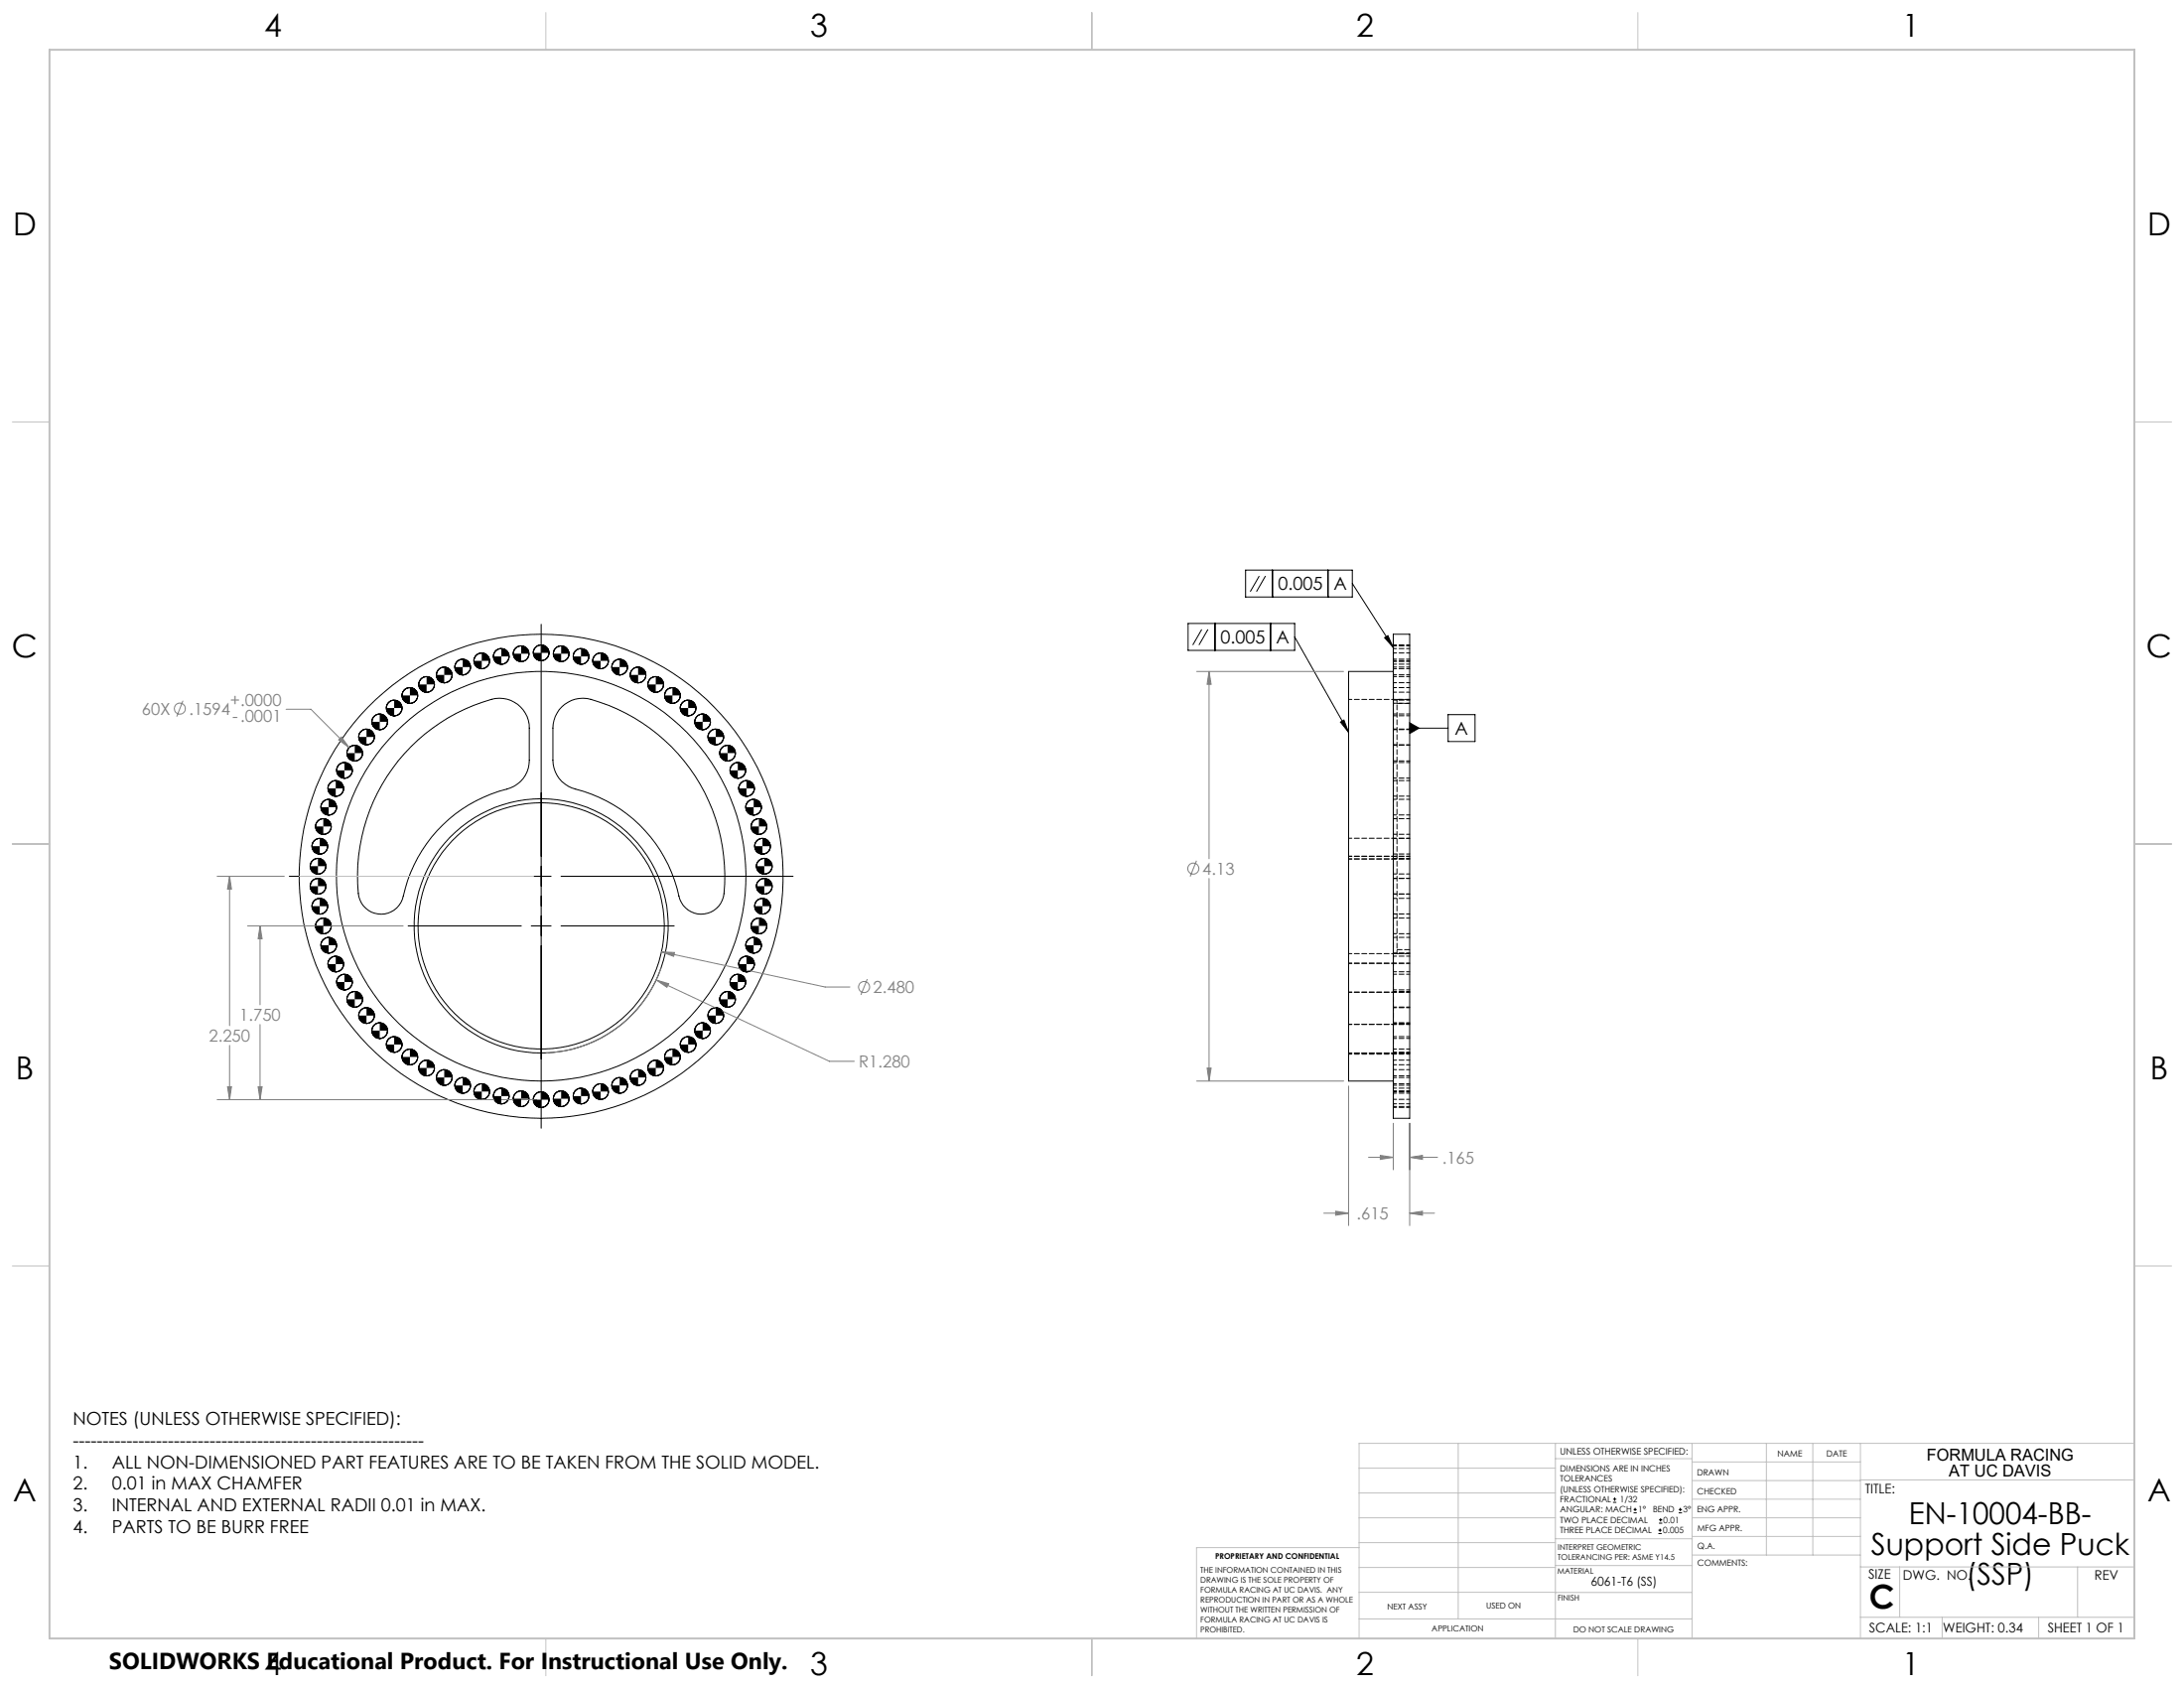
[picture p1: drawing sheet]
<svg xmlns="http://www.w3.org/2000/svg" width="559mm" height="432mm" viewBox="0 0 559 432" stroke-linecap="round" stroke-linejoin="round" font-family="sans-serif">
<g fill="none" stroke="#000" stroke-width=".25">
<path d="M138.5 159.7v128.9M304 159.5h27.3v6.9h-27.3zM310.9 159.5v6.9M318.7 145.8h27.3v6.9h-27.3zM322.2 147.4l-2.3 3.9M323.8 147.4l-2.3 3.9M325.1 159.5v6.9M325.6 145.8v6.9M339.8 145.8v6.9M346 149.3l10.5 16.3M100.9 179.1l-.7 .1-.7 .4-.5 .7-.2 .8M104.9 175.9l-.4 .1a1.91 1.91 0 0 0-1.6 1.9"/>
<path d="M106.9 177.9l-.1 .6-.4 .7-.7 .5-.8 .2M109.1 173.1l-.8 .1-.6 .5-.4 .6-.2 .8M111.2 175.1l-.1 .6-.5 .7-.6 .5-.9 .2M113.7 170.7h-.7l-.7 .5-.5 .6-.1 .8M115.7 172.6l-.1 .5a2 2 0 0 1-1.9 1.6M118.4 168.6l-.4 .1a1.91 1.91 0 0 0-1.6 1.9M120.4 170.6l-.1 .7-.4 .7-.7 .5-.8 .1M123.3 167l-.7 .1-.7 .5-.5 .6-.2 .9M125.3 169.1l-.1 .4a2 2 0 0 1-1.9 1.6M128.3 165.9l-.9 .2-.6 .5-.5 1.3M130.2 167.9l-.2 1a2.07 2.07 0 0 1-1.7 1M133.3 165.2l-.4 .1a1.91 1.91 0 0 0-1.6 1.9"/>
<path d="M135.3 167.2v.7l-.5 .7-.6 .5-.9 .1M138.5 165a2.01 2.01 0 0 0-2 2 2.01 2.01 0 0 0 2 2M138.5 165a2.01 2.01 0 0 1 2 2 2.01 2.01 0 0 1-2 2M138.5 165l-1.2 .4-.6 .6-.2 1M140.5 167l-.2 .8-.4 .5-.6 .5-.8 .2M143.6 165.2l-1 .3a2.07 2.07 0 0 0-1 1.7M145.6 167.2l-.1 .4a2 2 0 0 1-1.9 1.6M148.7 165.9l-.9 .2-.5 .3-.5 .7-.2 .8M150.7 167.9l-.2 .8-.5 .7-.7 .4-.6 .1M153.7 167l-.5 .1a2 2 0 0 0-1.5 2M155.6 169.1v.4a2 2 0 0 1-1.9 1.6M158.5 168.6l-.8 .2-.5 .4-.5 .6-.2 .8"/>
<path d="M160.5 170.6l-.1 .9-.5 .6-.7 .4-.7 .1M163.3 170.7h-.5a2 2 0 0 0-1.5 1.9M165.2 172.6v.5a2 2 0 0 1-1.9 1.6M167.8 173.1h-.4a2 2 0 0 0-1.6 2M169.8 175.1l-.1 .6-.4 .7-.7 .5-.8 .2M172 175.9l-.8 .2-.5 .3-.5 .7-.2 .8M174.1 177.9l-.1 .4a2 2 0 0 1-2 1.6M176.1 179.1l-1.2 .4-.6 .6-.2 1M307.5 161l-2.3 4M309.1 161l-2.3 4M331.3 162.9l13.8 24.4M354.3 163.1l.8-.5 1.4 3z"/>
<path d="M356.5 162.2h4.2v123.9h-4.2zM356.5 171.8h-11.4v104.7h11.4M85.9 199.7l-.8 .1-.5 .4-.5 .7-.2 .8M88.1 195.1l-.8 .1-.7 .5-.3 .6-.2 .8M90.1 197.1l-.1 .8-.5 .6-.7 .5-.7 .1M90.8 190.7h-.5a2 2 0 0 0-1.5 2M92.8 192.7l-.1 .4a2 2 0 0 1-1.9 1.6M93.8 186.5l-1 .3a1.84 1.84 0 0 0-1 1.7M95.8 188.5l-.3 1a1.84 1.84 0 0 1-1.7 1M97.2 182.7h-.7l-.7 .5-.5 .6-.2 .8M99.2 184.6l-.1 .5a2 2 0 0 1-1.9 1.6M102.9 181.1l-.2 .8-.4 .6-.6 .5-.8 .1"/>
<path d="M105.1 191a46.1 46.1 0 0 1 21.7-12.3 7.6 7.6 0 0 1 8.6 7.5v8.3a7.5 7.5 0 0 1-5.7 7.4 36.3 36.3 0 0 0-26.8 28.2 5.8 5.8 0 0 1-6.2 3.7 5.8 5.8 0 0 1-5-5.2 47 47 0 0 1 13.4-37.6zM143.7 180.8a7.6 7.6 0 0 1 7.5-1.9 46.9 46.9 0 0 1 33.9 50.5 5.8 5.8 0 0 1-5.8 4.5 5.8 5.8 0 0 1-5.6-4.7 36.3 36.3 0 0 0-27.4-27.7 7.6 7.6 0 0 1-4.8-7v-8.3a7.7 7.7 0 0 1 2.2-5.4zM178 181.1l-.2 1a2.07 2.07 0 0 1-1.7 1M179.8 182.7h-.4a2 2 0 0 0-1.6 1.9M181.8 184.6l-.1 .5a2 2 0 0 1-1.9 1.6M183.1 186.5l-.8 .2-.7 .5-.4 .7v.6M185.1 188.5l-.1 .6a1.87 1.87 0 0 1-1.9 1.4M186.2 190.7h-.7l-.7 .5-.5 .6-.2 .9M188.2 192.7l-.1 .4a2 2 0 0 1-1.9 1.6M188.8 195.1h-.4a1.91 1.91 0 0 0-1.6 2M190.8 197.1l-.5 1.3-.7 .5-.8 .2M191 199.7h-.4a1.91 1.91 0 0 0-1.6 2"/>
<path d="M343 184.7l.9-.5 1.2 3.1zM360.7 184.9l2.4 1.4-2.4 1.3zM360.7 186.3h9.8M370.5 182.8h6.9v6.9h-6.9zM81.4 219.6h-.4a1.91 1.91 0 0 0-1.6 2M81.8 214.5h-.4a1.91 1.91 0 0 0-1.6 2M82.7 209.4l-.4 .1a1.91 1.91 0 0 0-1.5 1.9M83.8 216.5l-.5 1.3-.6 .5-.9 .2M84.1 204.5l-.8 .1-.5 .4-.5 .7-.2 .8M84.7 211.4l-.5 1.4-.7 .5-.8 .1M86.1 206.5l-.1 .6-.4 .7-.7 .5-.8 .2M87.9 201.7l-.1 .6-.4 .7-.7 .5-.8 .2"/>
<path d="M192.8 204.5a1.98 1.98 0 0 0-2 2M193 201.7l-.5 1.3-.7 .5-.8 .2M194.2 209.4l-1 .3a1.93 1.93 0 0 0-1 1.7M194.8 206.5l-.5 1.3-.7 .5-.8 .2M195.1 214.5l-1 .2a2.07 2.07 0 0 0-1 1.8M195.5 219.6a2.01 2.01 0 0 1 2.1 2 2.01 2.01 0 0 1-2.1 2M195.5 219.6a2.01 2.01 0 0 0-2 2 2.01 2.01 0 0 0 2 2M195.5 219.6l-.8 .1-.5 .4-.5 .7-.2 .8M196.2 211.4l-.3 1-.5 .6-1.2 .4M197.1 216.5l-.4 1.2-.8 .6-.8 .2M74 224.2h59.4M81.4 224.7a1.99 1.99 0 0 1 2 2 1.99 1.99 0 0 1-2 2"/>
<path d="M81.4 224.7a1.99 1.99 0 0 0-2 2 1.99 1.99 0 0 0 2 2M81.4 224.7l-1.4 .5-.4 .5-.2 1M81.8 229.8l-.4 .1a1.91 1.91 0 0 0-1.6 1.9M82.7 234.9h-.4a1.91 1.91 0 0 0-1.5 2M83.4 226.7l-.2 .8-.3 .5-.5 .5-1 .2M83.4 221.6l-.5 1.3-.7 .5-.8 .2M83.8 231.8l-.5 1.4-.6 .4-.9 .2M84.1 239.8l-1 .3a2.07 2.07 0 0 0-1 1.7M84.7 236.9l-.5 1.3-.7 .5-.8 .2M104.4 236.9h29M135.9 236.9h5.1M135.9 224.2h5.1"/>
<path d="M143.5 236.9h29M143.5 224.2h59.4M192.8 239.8l-.8 .2a2.01 2.01 0 0 0-1.2 1.8M194.2 234.9l-1 .2a1.93 1.93 0 0 0-1 1.8M195.1 229.8l-.8 .2-.6 .3-.4 .7-.2 .8M195.5 224.7l-.9 .3a2.07 2.07 0 0 0-1.1 1.7M196.2 236.9l-.3 1-.5 .6-1.2 .4M197.1 231.8l-.4 1.2-.8 .6-.8 .2M197.6 221.6l-.2 .8-.5 .7-.7 .4-.7 .1M197.6 226.7l-.2 .8-.5 .7-1.4 .5M85.9 244.6l-1 .3a2.07 2.07 0 0 0-1 1.7M86.1 241.8l-.2 .8-.5 .7-1.3 .5"/>
<path d="M87.9 246.6l-.2 .8-.5 .7-1.3 .5M88.1 249.2l-1 .3a1.93 1.93 0 0 0-1 1.7M90.1 251.2l-.1 .9-.5 .6-1.4 .5M90.8 253.6l-.5 .1a2 2 0 0 0-1.5 1.9M92.8 255.6l-.1 .4a2 2 0 0 1-1.9 1.6M93.8 257.8l-.8 .2-.7 .4-.4 .8-.1 .6M95.8 259.8l-.3 1a1.95 1.95 0 0 1-1.7 1M183.1 257.8l-.8 .2-.7 .4-.4 .8v.6M185.1 259.8l-.1 .6a1.95 1.95 0 0 1-1.9 1.4M186.2 253.6l-.7 .1-.7 .4-.5 .7-.2 .8M188.2 255.6l-.1 .4a2 2 0 0 1-1.9 1.6M188.8 249.2l-.6 .1a1.97 1.97 0 0 0-1.4 1.9"/>
<path d="M190.8 251.2l-.2 .9-.3 .5-.5 .4-1 .2M191 244.6l-1 .3-.5 .4-.3 .5-.2 .8M193 246.6l-.2 1-.5 .5-.5 .3-.8 .2M194.8 241.8l-.5 1.3-.5 .5-1 .2M97.2 261.7h-.7l-.7 .4-.5 .7-.2 .8M99.2 263.6l-.1 .5a2 2 0 0 1-1.9 1.5M100.9 265.2l-1 .3a1.95 1.95 0 0 0-1.1 1.7M102.9 267.2l-.2 .8-.5 .7-.5 .3-.8 .2M104.9 268.4l-.8 .2a1.96 1.96 0 0 0-1.2 1.8M106.9 270.4l-.2 .8a1.96 1.96 0 0 1-1.8 1.2M109.1 271.2l-1.3 .5-.5 .7-.2 .8M111.2 273.2l-.1 .4a1.91 1.91 0 0 1-2 1.6"/>
<path d="M113.7 273.6l-.7 .1-.7 .4-.5 .7-.1 .8M115.7 275.6l-.1 .4a1.91 1.91 0 0 1-1.9 1.6M118.4 275.7l-1.3 .5-.5 .4-.2 1.1M120.4 277.7l-.2 .8a2.01 2.01 0 0 1-1.8 1.1M123.3 277.2l-1.4 .5-.5 .7-.2 .8M125.3 279.2l-.1 .4a1.91 1.91 0 0 1-1.9 1.6M128.3 278.4l-.9 .2-.6 .4-.5 1.4M133.3 279.1h-.4a1.91 1.91 0 0 0-1.6 2M138.5 279.3a2.01 2.01 0 0 0-2 2 2.01 2.01 0 0 0 2 2M138.5 279.3a2.01 2.01 0 0 1 2 2 2.01 2.01 0 0 1-2 2M138.5 279.3l-1.1 .3-.6 .5-.3 1.2M143.6 279.1l-.8 .1-.6 .4-.5 .6-.1 .9"/>
<path d="M148.7 278.4l-1 .3a1.95 1.95 0 0 0-1.1 1.7M153.7 277.2l-1.4 .5-.5 .7-.1 .8M155.6 279.2v.4a1.91 1.91 0 0 1-1.9 1.6M158.5 275.7l-.9 .2a2.07 2.07 0 0 0-1.1 1.8M160.5 277.7l-.1 .8-.5 .7-1.4 .4M163.3 273.6l-.7 .1-.7 .4-.5 .7-.1 .8M165.2 275.6v.4a1.91 1.91 0 0 1-1.9 1.6M167.8 271.2l-1.4 .5-.5 .7-.1 .8M169.8 273.2a1.98 1.98 0 0 1-2 2M172 268.4l-.9 .2a2.07 2.07 0 0 0-1.1 1.8M174.1 270.4l-.1 .4a1.91 1.91 0 0 1-2 1.6M176.1 265.2l-1.1 .3-.6 .5-.3 1.2"/>
<path d="M178 267.2l-.2 1a1.93 1.93 0 0 1-1.7 1M179.8 261.7h-.4a2 2 0 0 0-1.6 1.9M181.8 263.6l-.1 .5a2 2 0 0 1-1.9 1.5M130.2 280.4l-.2 1a1.93 1.93 0 0 1-1.7 1M135.3 281.1v.6l-.5 .7-.6 .5-.9 .2M140.5 281.3l-.2 .8-.4 .5-.6 .5-.8 .2M145.6 281.1l-.1 .4a2 2 0 0 1-1.9 1.6M150.7 280.4l-.2 .8-.5 .7-.7 .4-.6 .1M412.7 384.3h.9M412.7 383.5h.9M413.1 383.1v.8M418 387h.8"/>
<path d="M418 386.2h.8M418.4 385.7v.9M424.3 392.3h.9M424.3 391.4h.9M424.5 389.6h.8M424.5 388.8h.8M424.7 391v.9M424.9 388.4v.8M429.5 387h.9M429.5 386.2h.9M429.9 385.7v.9"/>
<circle cx="104.9" cy="177.9" r="2"/>
<circle cx="104.9" cy="177.9" r="2.03"/>
<circle cx="109.2" cy="175.1" r="2.02"/>
<circle cx="113.7" cy="172.7" r="2"/>
<circle cx="113.7" cy="172.7" r="2.02"/>
<circle cx="118.4" cy="170.7" r="2.03"/>
<circle cx="123.3" cy="169.1" r="2.02"/>
<circle cx="128.2" cy="167.9" r="2.02"/>
<circle cx="133.3" cy="167.2" r="2"/>
<circle cx="133.3" cy="167.2" r="2.03"/>
<circle cx="138.5" cy="167" r="2.02"/>
<circle cx="143.6" cy="167.2" r="2"/>
<circle cx="143.6" cy="167.2" r="2.02"/>
<circle cx="148.7" cy="167.9" r="2.02"/>
<circle cx="153.7" cy="169.1" r="2.02"/>
<circle cx="158.5" cy="170.7" r="2.02"/>
<circle cx="163.3" cy="172.7" r="2"/>
<circle cx="163.3" cy="172.7" r="2.03"/>
<circle cx="167.8" cy="175.1" r="2.03"/>
<circle cx="172" cy="177.9" r="2"/>
<circle cx="172.1" cy="177.9" r="2.02"/>
<circle cx="88.1" cy="197.1" r="2.02"/>
<circle cx="88.1" cy="197.1" r="2"/>
<circle cx="90.8" cy="192.7" r="2"/>
<circle cx="90.8" cy="192.7" r="2.02"/>
<circle cx="93.8" cy="188.5" r="2.02"/>
<circle cx="93.8" cy="188.5" r="1.99"/>
<circle cx="97.1" cy="184.7" r="2"/>
<circle cx="97.2" cy="184.7" r="2.02"/>
<circle cx="100.9" cy="181.1" r="2.02"/>
<circle cx="176.1" cy="181.1" r="2"/>
<circle cx="176.1" cy="181.1" r="2.03"/>
<circle cx="179.8" cy="184.7" r="2"/>
<circle cx="179.8" cy="184.7" r="2.02"/>
<circle cx="183.1" cy="188.5" r="2.02"/>
<circle cx="183.2" cy="188.5" r="1.99"/>
<circle cx="186.1" cy="192.7" r="2"/>
<circle cx="186.2" cy="192.7" r="2.02"/>
<circle cx="188.8" cy="197.1" r="2.02"/>
<circle cx="188.8" cy="197.1" r="2"/>
<circle cx="81.8" cy="216.5" r="2.02"/>
<circle cx="81.8" cy="216.5" r="2"/>
<circle cx="82.7" cy="211.4" r="2.02"/>
<circle cx="82.8" cy="211.4" r="2"/>
<circle cx="84.1" cy="206.5" r="2"/>
<circle cx="84.1" cy="206.5" r="2.02"/>
<circle cx="85.9" cy="201.7" r="1.99"/>
<circle cx="85.9" cy="201.7" r="2.02"/>
<circle cx="191" cy="201.7" r="2.02"/>
<circle cx="191" cy="201.7" r="2"/>
<circle cx="192.8" cy="206.5" r="2.02"/>
<circle cx="192.8" cy="206.5" r="2"/>
<circle cx="194.2" cy="211.4" r="1.99"/>
<circle cx="194.2" cy="211.4" r="2.02"/>
<circle cx="195.1" cy="216.5" r="2"/>
<circle cx="195.1" cy="216.5" r="2.02"/>
<circle cx="81.4" cy="226.7" r="2.02"/>
<circle cx="81.4" cy="221.6" r="2.02"/>
<circle cx="81.4" cy="221.6" r="2"/>
<circle cx="81.8" cy="231.8" r="2.02"/>
<circle cx="81.8" cy="231.8" r="2"/>
<circle cx="82.7" cy="236.9" r="2.02"/>
<circle cx="82.8" cy="236.9" r="2"/>
<circle cx="138.4" cy="224.2" r="61.9"/>
<circle cx="138.5" cy="224.2" r="52.4"/>
<circle cx="138.5" cy="236.9" r="31.5"/>
<circle cx="138.5" cy="236.8" r="32.5"/>
<circle cx="194.2" cy="236.9" r="1.99"/>
<circle cx="194.2" cy="236.9" r="2.02"/>
<circle cx="195.1" cy="231.8" r="2"/>
<circle cx="195.1" cy="231.8" r="2.02"/>
<circle cx="195.6" cy="226.7" r="2.02"/>
<circle cx="195.6" cy="221.6" r="2.02"/>
<circle cx="84.1" cy="241.8" r="2"/>
<circle cx="84.1" cy="241.8" r="2.02"/>
<circle cx="85.9" cy="246.6" r="1.99"/>
<circle cx="85.9" cy="246.6" r="2.02"/>
<circle cx="88.1" cy="251.2" r="2.02"/>
<circle cx="90.8" cy="255.6" r="2"/>
<circle cx="90.8" cy="255.6" r="2.02"/>
<circle cx="93.8" cy="259.8" r="2.02"/>
<circle cx="93.8" cy="259.8" r="2"/>
<circle cx="183.1" cy="259.8" r="2.02"/>
<circle cx="183.2" cy="259.8" r="2"/>
<circle cx="186.1" cy="255.6" r="2"/>
<circle cx="186.2" cy="255.6" r="2.02"/>
<circle cx="188.8" cy="251.2" r="2.02"/>
<circle cx="191" cy="246.6" r="2.02"/>
<circle cx="191" cy="246.6" r="2"/>
<circle cx="192.8" cy="241.8" r="2.02"/>
<circle cx="192.8" cy="241.8" r="2"/>
<circle cx="97.1" cy="263.6" r="2"/>
<circle cx="97.2" cy="263.7" r="2.02"/>
<circle cx="100.9" cy="267.2" r="1.99"/>
<circle cx="100.9" cy="267.2" r="2.02"/>
<circle cx="104.9" cy="270.4" r="2"/>
<circle cx="104.9" cy="270.4" r="2.03"/>
<circle cx="109.2" cy="273.2" r="2.02"/>
<circle cx="113.7" cy="275.6" r="2"/>
<circle cx="113.7" cy="275.6" r="2.02"/>
<circle cx="118.4" cy="277.6" r="2.03"/>
<circle cx="123.3" cy="279.2" r="2.02"/>
<circle cx="153.7" cy="279.2" r="2.02"/>
<circle cx="158.5" cy="277.7" r="2.02"/>
<circle cx="163.3" cy="275.6" r="2"/>
<circle cx="163.3" cy="275.6" r="2.03"/>
<circle cx="167.8" cy="273.2" r="2.03"/>
<circle cx="172" cy="270.4" r="2"/>
<circle cx="172.1" cy="270.4" r="2.02"/>
<circle cx="176.1" cy="267.2" r="2.03"/>
<circle cx="176.1" cy="267.2" r="1.99"/>
<circle cx="179.8" cy="263.6" r="2"/>
<circle cx="179.8" cy="263.7" r="2.02"/>
<circle cx="128.2" cy="280.4" r="2.02"/>
<circle cx="133.3" cy="281.1" r="2"/>
<circle cx="133.3" cy="281.1" r="2.03"/>
<circle cx="138.5" cy="281.3" r="2.02"/>
<circle cx="143.6" cy="281.1" r="2"/>
<circle cx="143.6" cy="281.1" r="2.02"/>
<circle cx="148.7" cy="280.4" r="2.02"/>
</g>
<g fill="none" stroke="#000" stroke-width=".25" stroke-dasharray="1.3 .6" stroke-dashoffset=".5">
<path d="M356.5 165h4.2M356.5 179.9h4.2M356.5 177.1h4.2M356.5 174.6h4.2M356.5 172.6h4.2M356.5 171h4.2M356.5 169.9h4.2M356.5 169.2h4.2M357.4 178.9v65M360.7 169h-4.2M360.7 179.1h-4.2M360.7 175.9h-4.2"/>
<path d="M360.7 173.1h-4.2M360.7 170.6h-4.2M360.7 168.6h-4.2M360.7 167h-4.2M360.7 165.9h-4.2M360.7 165.2h-4.2M356.5 199v-4M356.5 194.6v-4M356.5 190.5v-4M356.5 199h4.2M356.5 194.6h4.2M356.5 190.5h4.2"/>
<path d="M356.5 186.6h4.2M356.5 183.1h4.2M360.7 199.7h-4.2M360.7 195h-4.2M360.7 190.6h-4.2M360.7 186.5h-4.2M360.7 182.6h-4.2M356.5 218.5v-4M356.5 213.4v-4M356.5 208.5v-4M356.5 203.7v-4M356.5 218.5h4.2"/>
<path d="M356.5 213.4h4.2M356.5 208.5h4.2M356.5 203.7h4.2M360.7 219.6h-4.2M360.7 214.5h-4.2M360.7 209.4h-4.2M360.7 204.5h-4.2M356.5 223.6v-4M356.5 228.7v-4M356.5 223.6h4.2M356.5 233.8v-4M356.5 238.8v-4"/>
<path d="M356.5 228.7h4.2M356.5 233.8h4.2M356.5 238.8h4.2M360.7 224.7h-4.2M360.7 229.8h-4.2M360.7 234.8h-4.2M360.7 239.8h-4.2M356.5 243.8v-4M356.5 248.6v-4M356.5 253.2v-4M356.5 257.6v-4M356.5 243.8h4.2"/>
<path d="M356.5 248.6h4.2M356.5 253.2h4.2M356.5 257.6h4.2M360.7 244.6h-4.2M360.7 249.2h-4.2M360.7 253.6h-4.2M360.7 257.8h-4.2M356.5 261.8v-4M356.5 279.3h4.2M356.5 261.8h4.2M356.5 265.6h4.2M356.5 269.2h4.2"/>
<path d="M356.5 272.4h4.2M356.5 275.2h4.2M356.5 277.6h4.2M356.5 279.6h4.2M360.7 261.6h-4.2M360.7 265.2h-4.2M360.7 268.4h-4.2M360.7 271.2h-4.2M360.7 273.6h-4.2M360.7 275.6h-4.2M360.7 277.2h-4.2M360.7 278.4h-4.2"/>
<path d="M360.7 279.1h-4.2M356.5 281.2h4.2M356.5 282.4h4.2M356.5 283.1h4.2M360.7 283.3h-4.2"/>
</g>
<path d="M345.1 178.9h15.6M356.5 173.1v-2.5M345.1 219h15.6M345.1 219.7h15.6M360.7 214.4h-15.6M345.1 246.4h15.6M345.1 253.8h15.6M360.7 243.9h-15.6M345.1 262h15.6M345.1 269.4h15.6M345.1 269.7h15.6M356.5 277.6v-2.4" fill="none" stroke="#000" stroke-width=".25" stroke-dasharray="1.3 .6" stroke-dashoffset=".4"/>
<path d="M356.5 170.6v-2M356.5 167v-1.1M356.5 186.5v-3.9M356.5 265.6v-3.8M356.5 279.6v-2M356.5 282.4v-1.2" fill="none" stroke="#000" stroke-width=".25" stroke-dasharray="1.3 .6" stroke-dashoffset=".6"/>
<path d="M356.5 182.6v-3.5M356.5 269.2v-3.6" fill="none" stroke="#000" stroke-width=".25" stroke-dasharray="1.3 .6" stroke-dashoffset="-.2"/>
<g fill="none" stroke="#000" stroke-width=".25" stroke-dasharray="1.3 .6">
<path d="M356.5 179.9h.1M356.5 177.1h.1M356.5 174.7v-.1M356.5 172.6h.1M356.5 171.1v-.1M356.5 169.9h.1M356.5 169.2h.1M356.5 169h.1M356.5 179.1v-3.2M356.5 165.2v-.2M356.5 179.1h.1M356.5 175.9h.1"/>
<path d="M356.5 173.1v-.1M356.5 170.6h.1M356.5 168.6h.1M356.5 167h.1M356.5 165.9h.1M356.5 165.2h.1M356.5 165h.1M360.7 178.9h-3.3M360.7 179.9h-3.3M356.5 199.1v-.1M356.5 194.7v-.1M356.5 190.5h.1"/>
<path d="M356.5 186.7v-.1M356.5 183.1h.1M356.5 199.7v-.1M356.5 195h.1M356.5 190.6h.1M356.5 186.5h.1M356.5 182.6h.1M356.5 218.5h.1M356.5 213.4h.1M356.5 208.5h.1M356.5 203.7h.1M356.5 219.6v-.1"/>
<path d="M356.5 214.5v-.1M356.5 209.4h.1M356.5 204.5v-.1M356.5 223.6h.1M356.5 228.7h.1M356.5 233.8h.1M356.5 238.9v-.1M356.5 224.7h.1M356.5 229.8h.1M356.5 234.8h.1M356.5 239.8h.1M356.5 243.8h.1"/>
<path d="M356.5 248.6h.1M356.5 253.2h.1M356.5 257.6h.1M356.5 244.6h.1M356.5 249.2h.1M356.5 253.6h.1M356.5 257.8v-.1M357.4 243.9h3.3M357.4 242.9h3.3M356.5 261.8h.1M356.5 265.6h.1M356.5 269.2h.1"/>
<path d="M356.5 272.4h.1M356.5 275.2h.1M356.5 277.6h.1M356.5 279.7v-.1M356.5 272.4v-3.2M356.5 261.6h.1M356.5 265.2v-.1M356.5 268.4v-.1M356.5 271.2h.1M356.5 273.6h.1M356.5 275.6h.1M356.5 277.2h.1"/>
<path d="M356.5 278.4v-.1M356.5 279.1v-.1M356.5 279.3h.1M356.5 281.2h.1M356.5 282.4h.1M356.5 283.1h.1M356.5 283.3h.1M356.5 283.3v-.2"/>
</g>
<path d="M356.5 175.9v-2.8M356.5 275.2v-2.8" fill="none" stroke="#000" stroke-width=".25" stroke-dasharray="1.3 .6" stroke-dashoffset=".2"/>
<path d="M356.5 168.6v-1.6M356.5 281.2v-1.6" fill="none" stroke="#000" stroke-width=".25" stroke-dasharray="1.3 .6" stroke-dashoffset=".8"/>
<path d="M356.5 165.9v-.7M356.5 283.1v-.7" fill="none" stroke="#000" stroke-width=".25" stroke-dasharray="1.3 .6" stroke-dashoffset=".3"/>
<g fill="none" stroke="#808080" stroke-width=".25">
<path d="M46.8 179.2l-1.6 4.1M306.2 171.8h37.6M309.4 171.8l.5 3.2h-1zM309.4 171.8v47.9M73.2 181.4h6.4l9.7 9.8M87.3 188.5l2 2.7-2.7-1.9zM55.6 224.2h17.1M58.7 224.2l.5 3.2h-1zM58.7 224.2v38.2M63.4 236.9h39.8M66.5 236.9l.6 3.2h-1.1zM66.5 236.9v20.1"/>
<path d="M306.1 220.2l-1.6 4M309.4 224.7v51.8M167.9 250.7l3.2 .9-.5 1zM167.9 250.7l44.3 20.8h6.4M169.1 247.8a32.6 32.6 0 0 1-29.4 21.5M169.3 243.5l3.3 .2-.2 1zM169.3 243.5l41.8 9h6.4M221.9 250.5l-1.6 4M58.2 278h1l-.5 3.3zM58.7 267.4v13.9M66 278h1.1l-.6 3.3zM66.5 262.1v19.2"/>
<path d="M306.2 276.5h37.6M308.9 273.2h1l-.5 3.3zM345.1 277.8v35.7M55.6 281.3h81.6M350.1 296.1h6.4M353.2 295.6l3.3 .5-3.3 .5zM356.5 287.3v11.9M360.7 296.1l3.3-.5v1zM360.7 287.3v26.2M360.7 296.1h7.1M338.7 310.3h6.4M341.7 309.8l3.4 .5-3.4 .6z"/>
<path d="M360.7 310.3l3.3-.5v1.1zM360.7 310.3h6.3"/>
<circle cx="46" cy="181.3" r="1.4"/>
<circle cx="305.3" cy="222.2" r="1.41"/>
<circle cx="221.1" cy="252.5" r="1.41"/>
</g>
<g fill="none" stroke="#c0c0c0" stroke-width=".25">
<path d="M139.7 3.2v9.5M279.4 3.2v9.5M419.1 3.2v9.5M3.1 107.9h9.6M546.1 107.9h9.5M3.1 215.9h9.6M546.1 215.9h9.5M76.6 224.2h59.9M3.1 323.8h9.6M546.1 323.8h9.5M347.7 375.6h50.3M373.1 369.2v44.9"/>
<path d="M398 369.2v49.9M398 373.1h34.9M432.9 369.2v49.9M432.9 378.7h43.1M432.9 374h43.1M451.9 369.2v28.6M463.8 369.2v28.6M476 369.2v49.9M476 378.6h70.1M546.1 369.2h-198.4v49.9M347.7 394.6h50.3M347.7 388.3h50.3"/>
<path d="M347.7 381.9h50.3M347.7 395.9h-41.6v23.2M398 393.6h35M432.9 383.5h43.1M432.9 388.3h43.1M432.9 393h43.1M433 397.8h43M139.7 419.1v9.6M279.4 419.1v9.6M347.7 414.1h85.2M347.7 401h50.3M347.7 407.3h50.3"/>
<path d="M398 407.4h34.9M398 400.5h35M419.1 419.1v9.6M476 413.7h70.1M476 400.8h70.1M486.1 400.8v12.9M496.9 413.7v5.4M521.6 413.7v5.4M531.6 400.8v12.9"/>
</g>
<path d="M12.7 12.7h533.4v406.4h-533.4z" fill="none" stroke="#c0c0c0" stroke-width=".5"/>
<g fill="#000">
<path d="M136.5 167l.2 1a1.95 1.95 0 0 0 1.8 1v-2zM138.5 165v2h2l-.1-.4a2 2 0 0 0-1.9-1.6zM141.6 167.2v.4a2 2 0 0 0 2 1.6v-2zM143.6 165.2v2h2l-.1-.4a1.91 1.91 0 0 0-1.9-1.6zM146.6 167.9l.2 .8 .5 .7 .5 .4 .9 .1v-2zM148.7 165.9v2h2l-.2-.8-.5-.7-.7-.4zM151.7 169.1l.1 .6 .4 .7 .7 .5 .8 .2v-2zM153.7 167v2.1h1.9l-.1-.9-.3-.5-.7-.5zM156.5 170.6l.2 .9 .5 .6 .5 .4 .8 .1v-2zM158.5 168.6v2h2l-.1-.8-.4-.5-.7-.5zM161.3 172.6l.1 .9 .5 .6 .7 .5 .7 .1v-2.1zM163.3 170.7v1.9h1.9l-.2-.9a1.93 1.93 0 0 0-1.7-1zM165.8 175.1l.1 .6 .4 .7 .7 .5 .8 .2v-2zM167.8 173.1v2h2l-.2-.8-.3-.6-.7-.5zM170 177.9l.1 .4a2 2 0 0 0 1.9 1.6v-2zM172 175.9v2h2.1l-.2-.8-.5-.7-.7-.4zM174.1 181.1l.2 1a1.95 1.95 0 0 0 1.8 1v-2zM176.1 179.1v2h1.9v-.6l-.4-.7-.7-.5zM177.8 184.6l.4 1.2 .8 .7 .8 .2v-2.1zM179.8 182.7v1.9h2l-.2-.8-.3-.5-.7-.5zM181.2 188.5l.2 1a1.93 1.93 0 0 0 1.7 1v-2zM183.1 186.5v2h2l-.5-1.3-.7-.5zM184.1 192.7l.2 .6 .4 .7 .6 .5 .9 .2v-2zM186.2 190.7v2h2l-.1-.4a1.91 1.91 0 0 0-1.9-1.6zM186.8 197.1l.1 .6 .4 .7 .7 .5 .8 .2v-2zM188.8 195.1v2h2l-.1-.6a1.95 1.95 0 0 0-1.9-1.4zM189 201.7l.5 1.3 .7 .5 .8 .2v-2zM191 199.7v2h2l-.2-1a2.07 2.07 0 0 0-1.8-1zM190.8 206.5l.5 1.3 .7 .5 .8 .2v-2zM192.8 204.5v2h2l-.2-1a1.93 1.93 0 0 0-1.8-1zM192.2 211.4v.4a2 2 0 0 0 2 1.6v-2zM194.2 209.4v2h2l-.3-1a1.84 1.84 0 0 0-1.7-1zM193.1 216.5v.4a2 2 0 0 0 2 1.6v-2zM195.1 214.5v2h2l-.2-.8-.5-.7-.7-.4zM193.5 221.6l.2 .8 .5 .7 .5 .3 .8 .2v-2zM195.5 219.6v2h2.1l-.3-1a1.95 1.95 0 0 0-1.8-1zM193.5 226.7l.1 .4a1.91 1.91 0 0 0 1.9 1.6v-2zM195.5 224.7v2h2.1l-.2-.8-.5-.7zM193.1 231.8v.4a2 2 0 0 0 2 1.6v-2zM195.1 229.8v2h2l-.2-.8-.5-.7-.7-.4zM192.2 236.9v.4a2 2 0 0 0 2 1.6v-2zM194.2 234.9v2h2l-.3-1a1.84 1.84 0 0 0-1.7-1zM190.8 241.8l.3 1 .4 .5 .5 .3 .8 .2v-2zM192.8 239.8v2h2l-.1-.6a1.97 1.97 0 0 0-1.9-1.4zM189 246.6l.3 1 .4 .5 1.3 .5v-2zM191 244.6v2h2l-.2-.8-.3-.5-.5-.4zM186.8 251.2l.2 .9a2.01 2.01 0 0 0 1.8 1.1v-2zM188.8 249.2v2h2l-.2-.8-.5-.7zM184.1 255.6l.4 1.2 .6 .6 1.1 .2v-2zM186.2 253.6v2h2l-.2-.8-.5-.7-.5-.3zM181.2 259.8l.2 1a2.07 2.07 0 0 0 1.7 1v-2zM183.1 257.8v2h2l-.5-1.4-.7-.4zM177.8 263.6l.1 .7 .4 .7 .7 .5 .8 .1v-2zM179.8 261.7v1.9h2l-.1-.4a1.91 1.91 0 0 0-1.9-1.5zM174.1 267.2l.2 1a1.84 1.84 0 0 0 1.8 1v-2zM176.1 265.2v2h1.9v-.4a2 2 0 0 0-1.9-1.6zM170 270.4l.1 .4a1.91 1.91 0 0 0 1.9 1.6v-2zM172 268.4v2h2.1l-.1-.4a1.91 1.91 0 0 0-2-1.6zM165.8 273.2l.1 .8 .5 .7 1.4 .5v-2zM167.8 271.2v2h2l-.1-.4a1.91 1.91 0 0 0-1.9-1.6zM161.3 275.6l.1 .8 .5 .7 1.4 .5v-2zM163.3 273.6v2h1.9v-.4a1.91 1.91 0 0 0-1.9-1.6zM156.5 277.7l.1 .4a1.91 1.91 0 0 0 1.9 1.5v-1.9zM158.5 275.7v2h2l-.1-.9-.5-.6zM151.7 279.2l.1 .8 .5 .7 1.4 .5v-2zM153.7 277.2v2h1.9v-.4a1.91 1.91 0 0 0-1.9-1.6zM146.6 280.4l.2 .8 .5 .7 .5 .3 .9 .2v-2zM148.7 278.4v2h2l-.4-1.2-.8-.6zM141.6 281.1v.4a2 2 0 0 0 2 1.6v-2zM143.6 279.1v2h2l-.2-.9-.5-.6-.7-.4zM136.5 281.3l.2 1a1.95 1.95 0 0 0 1.8 1v-2zM138.5 279.3v2h2l-.1-.4a2 2 0 0 0-1.9-1.6zM131.3 281.1l.5 1.3 .7 .5 .8 .2v-2zM133.3 279.1v2h2l-.2-1a1.93 1.93 0 0 0-1.8-1zM126.3 280.4l.2 1a1.94 1.94 0 0 0 1.8 1v-2zM128.3 278.4v2h1.9l-.4-1.4-.7-.4zM121.2 279.2l.2 .8 .5 .7 1.4 .5v-2zM123.3 277.2v2h2l-.1-.4a1.91 1.91 0 0 0-1.9-1.6zM116.4 277.7l.2 1 .5 .5 1.3 .4v-1.9zM118.4 275.7v2h2l-.2-.9a2.01 2.01 0 0 0-1.8-1.1zM111.7 275.6l.1 .8 .5 .7 1.4 .5v-2zM113.7 273.6v2h2l-.1-.4a1.91 1.91 0 0 0-1.9-1.6zM107.1 273.2l.2 .8 .5 .7 1.3 .5v-2zM109.1 271.2v2h2.1l-.1-.4a1.91 1.91 0 0 0-2-1.6zM102.9 270.4l.5 1.3 .5 .4 1 .3v-2zM104.9 268.4v2h2l-.1-.6-.6-.9-.7-.4zM98.8 267.2l.2 .8 .5 .7 .7 .4 .7 .1v-2zM100.9 265.2v2h2l-.1-.4a2 2 0 0 0-1.9-1.6zM95.1 263.6l.1 .7 .5 .7 .6 .5 .9 .1v-2zM97.2 261.7v1.9h2l-.1-.4a1.91 1.91 0 0 0-1.9-1.5zM91.8 259.8l.1 .8 .4 .5 .7 .5 .8 .2v-2zM93.8 257.8v2h2l-.2-.8-.5-.7-.7-.4zM88.8 255.6l.3 1.2 .6 .6 1.1 .2v-2zM90.8 253.6v2h2l-.2-.8-.5-.7-.5-.3zM86.1 251.2a1.98 1.98 0 0 0 2 2v-2zM88.1 249.2v2h2l-.1-.8-.5-.7zM83.9 246.6l.1 .4a1.91 1.91 0 0 0 1.9 1.6v-2zM85.9 244.6v2h2l-.2-.8-.5-.7zM82.1 241.8l.1 .4a1.91 1.91 0 0 0 1.9 1.6v-2zM84.1 239.8v2h2l-.2-.8-.5-.7-.7-.4zM80.8 236.9l.4 1.3 .7 .5 .8 .2v-2zM82.7 234.9v2h2l-.1-.6a1.87 1.87 0 0 0-1.9-1.4zM79.8 231.8l.5 1.4 .7 .4 .8 .2v-2zM81.8 229.8v2h2l-.2-1a1.94 1.94 0 0 0-1.8-1zM79.4 226.7l.2 .8 .3 .5 .5 .5 1 .2v-2zM81.4 224.7v2h2l-.3-1-.4-.5-.5-.3zM79.4 221.6l.5 1.3 .6 .5 .9 .2v-2zM81.4 219.6v2h2l-.3-1a2.07 2.07 0 0 0-1.7-1zM79.8 216.5l.5 1.3 .7 .5 .8 .2v-2zM81.8 214.5v2h2l-.1-.6a1.87 1.87 0 0 0-1.9-1.4zM80.8 211.4l.4 1.4 .7 .5 .8 .1v-2zM82.7 209.4v2h2l-.1-.6a1.87 1.87 0 0 0-1.9-1.4zM82.1 206.5l.1 .4a2 2 0 0 0 1.9 1.6v-2zM84.1 204.5v2h2l-.2-.8-.5-.7-.7-.4zM83.9 201.7l.2 .8 .5 .7 .5 .3 .8 .2v-2zM85.9 199.7v2h2l-.3-1a1.95 1.95 0 0 0-1.7-1zM86.1 197.1l.1 .6 .4 .7 .7 .5 .8 .2v-2zM88.1 195.1v2h2l-.2-1a1.95 1.95 0 0 0-1.8-1zM88.8 192.7l.3 1.2 .9 .6 .8 .2v-2zM90.8 190.7v2h2l-.1-.4a1.91 1.91 0 0 0-1.9-1.6zM91.8 188.5l.1 .8 .4 .6 .7 .5 .8 .1v-2zM93.8 186.5v2h2l-.2-.8-.5-.7-.7-.4zM95.1 184.6l.4 1.2 .8 .7 .9 .2v-2.1zM97.2 182.7v1.9h2l-.2-.8-.5-.6-.5-.4zM98.8 181.1l.2 .8 .4 .6 .6 .5 .9 .1v-2zM100.9 179.1v2h2l-.2-.8-.5-.7-.5-.3zM102.9 177.9l.5 1.3 .7 .5 .8 .2v-2zM104.9 175.9v2h2l-.3-1a1.93 1.93 0 0 0-1.7-1zM107.1 175.1l.1 .6 .5 .7 .6 .5 .8 .2v-2zM109.1 173.1v2h2.1l-.2-.8-.4-.6-.6-.5zM111.7 172.6l.1 .9 .5 .6 .7 .5 .7 .1v-2.1zM113.7 170.7v1.9h2l-.2-.8-.5-.6-.5-.4zM116.4 170.6l.5 1.4 .7 .5 .8 .1v-2zM118.4 168.6v2h2l-.3-.9a2.07 2.07 0 0 0-1.7-1.1zM121.2 169.1l.2 .8 .5 .6 .7 .5 .7 .1v-2zM123.3 167v2.1h2l-.2-.9-.5-.6-.5-.4zM126.3 167.9l.2 1a2.07 2.07 0 0 0 1.8 1v-2zM128.3 165.9v2h1.9l-.4-1.3-.7-.5zM131.3 167.2l.5 1.4 .7 .5 .8 .1v-2zM133.3 165.2v2h2l-.2-1a1.93 1.93 0 0 0-1.8-1z"/>
<path d="M354.3 163.1l.8-.5 1.4 3zM343 184.7l.9-.5 1.2 3.1zM360.7 184.9l2.4 1.4-2.4 1.3z"/>
</g>
<path d="M87.3 188.5l-.7 .8 2.7 1.9zM167.9 250.7l2.7 1.9 .5-1zM169.3 243.5l3.1 1.2 .2-1zM58.7 224.2l.5 3.2h-1zM58.2 278h1l-.5 3.3zM66.5 236.9l.6 3.2h-1.1zM66 278h1.1l-.6 3.3zM309.4 171.8l.5 3.2h-1zM308.9 273.2h1l-.5 3.3zM341.7 309.8l3.4 .5-3.4 .6zM360.7 310.3l3.3-.5v1.1zM360.7 296.1l3.3-.5v1zM353.2 295.6l3.3 .5-3.3 .5z" fill="#808080"/>
<text font-size="8.5" x="478.3" y="411.4">C</text>
<g font-size="8.1">
<text x="67.6" y="9.3">4</text>
<text x="207.3" y="9.3">3</text>
<text x="347" y="9.3">2</text>
<text x="486.7" y="9.3">1</text>
<text x="3.3" y="60.1">D</text>
<text x="549.4" y="60.1">D</text>
<text x="3" y="168">C</text>
<text x="549.1" y="168">C</text>
<text x="4" y="276">B</text>
<text x="550.1" y="276">B</text>
<text x="3.3" y="383.9">A</text>
<text x="549.4" y="383.9">A</text>
<text x="67.6" y="428.4">4</text>
<text x="207.3" y="428.4">3</text>
<text x="347" y="428.4">2</text>
<text x="486.7" y="428.4">1</text>
</g>
<g font-size="7.8">
<text x="488.4" y="389.9">EN-10004-BB-</text>
<text x="478.8" y="397.6">Support Side Puck</text>
<text x="503.1" y="405.4">(SSP)</text>
</g>
<text font-size="5.9" x="27.9" y="427">SOLIDWORKS Educational Product. For Instructional Use Only.</text>
<g font-size="4.6">
<text x="327" y="151">0.005</text>
<text x="341.2" y="151">A</text>
<text x="312.3" y="164.7">0.005</text>
<text x="326.5" y="164.7">A</text>
<text x="372.3" y="188">A</text>
<text x="18.6" y="364.4">NOTES (UNLESS OTHERWISE SPECIFIED):</text>
<text x="18.6" y="370">-----------------------------------------------------------</text>
<text x="18.6" y="375.5">1.</text>
<text x="28.7" y="375.5">ALL NON-DIMENSIONED PART FEATURES ARE TO BE TAKEN FROM THE SOLID MODEL.</text>
<text x="18.6" y="381.1">2.</text>
<text x="28.7" y="381.1">0.01 in MAX CHAMFER</text>
<text x="18.6" y="386.7">3.</text>
<text x="28.7" y="386.7">INTERNAL AND EXTERNAL RADII 0.01 in MAX.</text>
<text x="18.6" y="392.3">4.</text>
<text x="28.7" y="392.3">PARTS TO BE BURR FREE</text>
</g>
<g font-size="4.2" fill="#808080">
<text x="36.3" y="182.9">60X</text>
<text x="48.4" y="182.9">.1594</text>
<text x="58.9" y="180.5">+.0000</text>
<text x="59.5" y="184.7">-.0001</text>
<text x="307.7" y="223.8">4.13</text>
<text x="223.4" y="254.1">2.480</text>
<text x="61.3" y="261.1">1.750</text>
<text x="53.5" y="266.5">2.250</text>
<text x="219.8" y="273.1">R1.280</text>
<text x="369" y="297.6">.165</text>
<text x="347.1" y="311.9">.615</text>
</g>
<g font-size="4.2">
<text x="493" y="373.5">FORMULA RACING</text>
<text x="498.7" y="377.8">AT UC DAVIS</text>
</g>
<g font-size="3.4">
<text x="477.2" y="381.9">TITLE:</text>
<text x="478.1" y="404">SIZE</text>
<text x="486.9" y="404">DWG. NO.</text>
<text x="535.9" y="404.1">REV</text>
<text x="478.2" y="417.6">SCALE: 1:1</text>
<text x="497.1" y="417.7">WEIGHT: 0.34</text>
<text x="523.9" y="417.6">SHEET 1 OF 1</text>
</g>
<text font-size="3.2" x="407" y="405.7">6061-T6 (SS)</text>
<text font-size="2.4" x="399.2" y="372.1">UNLESS OTHERWISE SPECIFIED:</text>
<g font-size="2.2">
<text x="399.2" y="376.4">DIMENSIONS ARE IN INCHES</text>
<text x="434.2" y="377.3">DRAWN</text>
<text x="454.8" y="372.5">NAME</text>
<text x="467.3" y="372.6">DATE</text>
<text x="399.2" y="379">TOLERANCES</text>
<text x="399.2" y="381.7">(UNLESS OTHERWISE SPECIFIED):</text>
<text x="434.3" y="382.2">CHECKED</text>
<text x="399.2" y="389.6">TWO PLACE DECIMAL</text>
<text x="399.2" y="384.3">FRACTIONAL</text>
<text x="399.2" y="387">ANGULAR: MACH</text>
<text x="414.5" y="384.3">1/32</text>
<text x="419.1" y="387">1°</text>
<text x="422.9" y="387">BEND</text>
<text x="425.6" y="389.6">0.01</text>
<text x="430.6" y="387">3°</text>
<text x="434.2" y="386.9">ENG APPR.</text>
<text x="399.2" y="392.3">THREE PLACE DECIMAL</text>
<text x="425.5" y="392.3">0.005</text>
<text x="434.3" y="391.6">MFG APPR.</text>
<text x="434.3" y="396.3">Q.A.</text>
<text x="434.3" y="400.5">COMMENTS:</text>
</g>
<g font-size="2.1">
<text x="354.9" y="411.6">NEXT ASSY</text>
<text x="380.3" y="411.6">USED ON</text>
<text x="366.3" y="417.4">APPLICATION</text>
<text x="402.5" y="417.5">DO NOT SCALE DRAWING</text>
</g>
<g font-size="2">
<text x="310.9" y="398.8">PROPRIETARY AND CONFIDENTIAL</text>
<text x="398.6" y="396.5">INTERPRET GEOMETRIC</text>
<text x="398.6" y="399">TOLERANCING PER: ASME Y14.5</text>
<text x="307.2" y="402.4">THE INFORMATION CONTAINED IN THIS</text>
<text x="307.2" y="404.9">DRAWING IS THE SOLE PROPERTY OF</text>
<text x="307.2" y="407.5">FORMULA RACING AT UC DAVIS. ANY</text>
<text x="398.5" y="402.6">MATERIAL</text>
<text x="307.2" y="410">REPRODUCTION IN PART OR AS A WHOLE</text>
<text x="307.2" y="412.5">WITHOUT THE WRITTEN PERMISSION OF</text>
<text x="398.5" y="409.4">FINISH</text>
<text x="307.2" y="415">FORMULA RACING AT UC DAVIS IS</text>
<text x="307.2" y="417.6">PROHIBITED.</text>
</g>
</svg>
